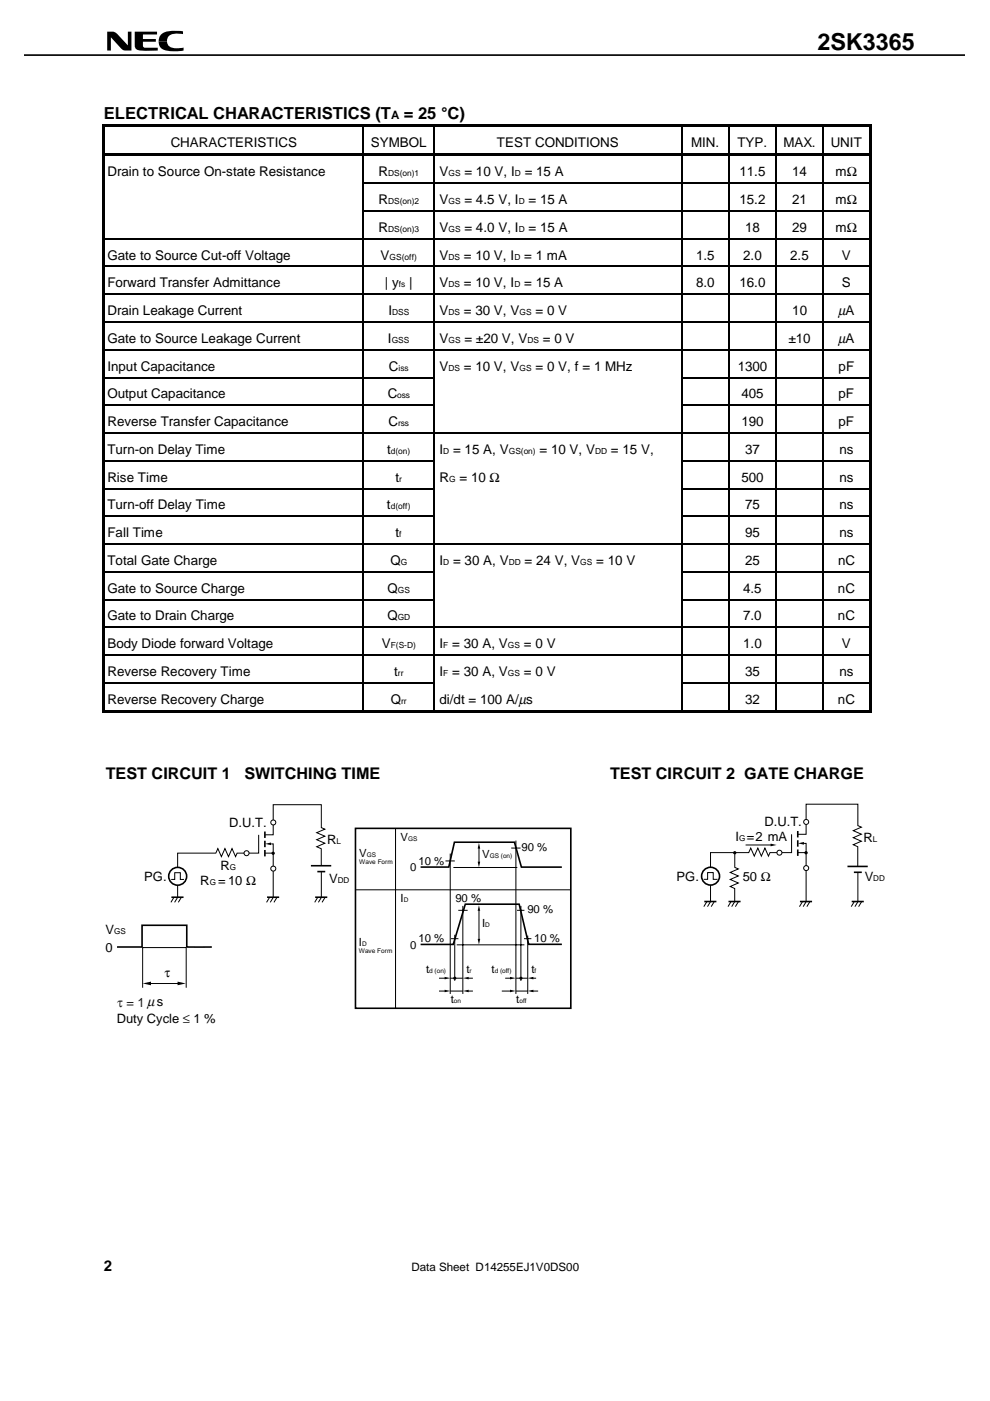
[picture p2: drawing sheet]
<svg xmlns="http://www.w3.org/2000/svg" width="210mm" height="297mm" viewBox="0 0 210 297" stroke-linecap="round" stroke-linejoin="round" font-family="sans-serif">
<g fill="#000">
<path d="M22.7 6.7a2.41 2.41 0 0 1 2.6 1l1.8 1.9v-2.9h.8v4a2.55 2.55 0 0 1-2.7-.9l-1.7-1.9v2.8h-.8zM28.6 6.7h4.7v.6h-3v1h2.7v.5h-2.7l.1 1.1a5 5 0 0 0 2.8 .2h.2v.6l-2.9 .1a1.89 1.89 0 0 1-1.9-.7zM34.1 7.4a6 6 0 0 1 4.7-.8v.6l-.9-.1a1.87 1.87 0 0 0-2.5 1.7h-1.8l.1-.6zM33.6 8.8h1.8a1.61 1.61 0 0 0 2 1.4l1.5-.1v.6a9.5 9.5 0 0 1-4.3-.2 1.67 1.67 0 0 1-1-1.7zM21.8 26.4h.5v.5h-.5zM21.8 26.9h.5v5.6h-.5zM21.8 32.5h.5v.6h-.5zM21.8 33.1h.5v5.6h-.5zM21.8 38.7h.5v.3h-.5zM22.3 26.4h54.6v.5h-54.6zM22.3 32.5h54.6v.5h-54.6zM76.9 26.9h.3z"/>
<path d="M76.9 26.4h.5v.5h-.5zM76.9 33l.3 .1zM76.9 32.5h.5v.5h-.5zM76.9 38.7h.3v.3h-.3zM77.4 26.4h14.5v.5h-14.5zM77.4 32.5h14.5v.5h-14.5zM91.9 26.9h.3zM91.9 26.4h.5v.5h-.5zM91.9 33l.3 .1zM91.9 32.5h.5v.5h-.5zM91.9 38.7h.3v.3h-.3zM92.4 26.4h52v.5h-52z"/>
<path d="M92.4 32.5h52v.5h-52zM144.4 26.9h.3zM144.4 26.4h.5v.5h-.5zM144.4 33l.3 .1zM144.4 32.5h.5v.5h-.5zM144.4 38.7h.3v.3h-.3zM144.9 26.4h9.5v.5h-9.5zM144.9 32.5h9.5v.5h-9.5zM154.4 26.9h.3zM154.4 26.4h.5v.5h-.5zM154.4 33l.3 .1zM154.4 32.5h.5v.5h-.5z"/>
<path d="M154.4 38.7h.3v.3h-.3zM154.9 26.4h9.5v.5h-9.5zM154.9 32.5h9.5v.5h-9.5zM164.4 26.9h.3zM164.4 26.4h.5v.5h-.5zM164.4 33l.3 .1zM164.4 32.5h.5v.5h-.5zM164.4 38.7h.3v.3h-.3zM164.9 26.4h9.5v.5h-9.5zM164.9 32.5h9.5v.5h-9.5zM174.4 26.9h.3zM174.4 26.4h.5v.5h-.5z"/>
<path d="M174.4 33l.3 .1zM174.4 32.5h.5v.5h-.5zM174.4 38.7h.3v.3h-.3zM174.9 26.4h9.4v.5h-9.4zM174.9 32.5h9.4v.5h-9.4zM184.3 26.4h.5v.5h-.5zM184.3 26.9h.5v5.6h-.5zM184.3 32.5h.5v.6h-.5zM184.3 33.1h.5v5.6h-.5zM184.3 38.7h.5v.3h-.5zM21.8 39h.5v5.6h-.5zM21.8 44.6h.5v.3h-.5z"/>
<path d="M21.8 44.9h.5v5.6h-.5zM21.8 50.5h.5v.2h-.5zM21.8 50.7h.5v5.7h-.5zM21.8 56.4h.5v.2h-.5zM76.9 44.6h.3v.3h-.3zM76.9 50.5h.3v.2h-.3zM76.9 56.4h.3v.2h-.3zM91.9 44.6h.3v.3h-.3zM91.9 50.5h.3v.2h-.3zM91.9 56.4h.3v.2h-.3zM144.4 44.6h.3v.3h-.3zM144.4 50.5h.3v.2h-.3z"/>
<path d="M144.4 56.4h.3v.2h-.3zM154.4 44.6h.3v.3h-.3zM154.4 50.5h.3v.2h-.3zM154.4 56.4h.3v.2h-.3zM164.4 44.6h.3v.3h-.3zM164.4 50.5h.3v.2h-.3zM164.4 56.4h.3v.2h-.3zM174.4 44.6h.3v.3h-.3zM174.4 50.5h.3v.2h-.3zM174.4 56.4h.3v.2h-.3zM184.3 39h.5v5.6h-.5zM184.3 44.6h.5v.3h-.5z"/>
<path d="M184.3 44.9h.5v5.6h-.5zM184.3 50.5h.5v.2h-.5zM184.3 50.7h.5v5.7h-.5zM184.3 56.4h.5v.2h-.5zM21.8 56.6h.5v5.7h-.5zM21.8 62.3h.5v.2h-.5zM21.8 62.5h.5v5.6h-.5zM21.8 68.1h.5v.3h-.5zM21.8 68.4h.5v5.6h-.5zM21.8 74h.5v.3h-.5zM21.8 74.3h.5v5.6h-.5zM76.9 62.3h.3v.2h-.3z"/>
<path d="M76.9 68.1h.3v.3h-.3zM76.9 74h.3v.3h-.3zM91.9 62.3h.3v.2h-.3zM91.9 68.1h.3v.3h-.3zM91.9 74h.3v.3h-.3zM144.4 62.3h.3v.2h-.3zM144.4 68.1h.3v.3h-.3zM144.4 74h.3v.3h-.3zM154.4 62.3h.3v.2h-.3zM154.4 68.1h.3v.3h-.3zM154.4 74h.3v.3h-.3zM164.4 62.3h.3v.2h-.3z"/>
<path d="M164.4 68.1h.3v.3h-.3zM164.4 74h.3v.3h-.3zM174.4 62.3h.3v.2h-.3zM174.4 68.1h.3v.3h-.3zM174.4 74h.3v.3h-.3zM184.3 56.6h.5v5.7h-.5zM184.3 62.3h.5v.2h-.5zM184.3 62.5h.5v5.6h-.5zM184.3 68.1h.5v.3h-.5zM184.3 68.4h.5v5.6h-.5zM184.3 74h.5v.3h-.5zM184.3 74.3h.5v5.6h-.5z"/>
<path d="M21.8 79.9h.5v.3h-.5zM21.8 80.2h.5v5.6h-.5zM21.8 85.8h.5v.2h-.5zM21.8 86h.5v5.7h-.5zM21.8 91.7h.5v.2h-.5zM21.8 91.9h.5v5.7h-.5zM21.8 97.6h.5v.2h-.5zM76.9 79.9h.3v.3h-.3zM76.9 85.8h.3v.2h-.3zM76.9 91.7h.3v.2h-.3zM76.9 97.6h.3v.2h-.3zM91.9 79.9h.3v.3h-.3z"/>
<path d="M91.9 85.8h.3v.2h-.3zM91.9 91.7h.3v.2h-.3zM91.9 97.6h.3v.2h-.3zM144.4 79.9h.3v.3h-.3zM144.4 85.8h.3v.2h-.3zM144.4 91.7h.3v.2h-.3zM144.4 97.6h.3v.2h-.3zM154.4 79.9h.3v.3h-.3zM154.4 85.8h.3v.2h-.3zM154.4 91.7h.3v.2h-.3zM154.4 97.6h.3v.2h-.3zM164.4 79.9h.3v.3h-.3z"/>
<path d="M164.4 85.8h.3v.2h-.3zM164.4 91.7h.3v.2h-.3zM164.4 97.6h.3v.2h-.3zM174.4 79.9h.3v.3h-.3zM174.4 85.8h.3v.2h-.3zM174.4 91.7h.3v.2h-.3zM174.4 97.6h.3v.2h-.3zM184.3 79.9h.5v.3h-.5zM184.3 80.2h.5v5.6h-.5zM184.3 85.8h.5v.2h-.5zM184.3 86h.5v5.7h-.5zM184.3 91.7h.5v.2h-.5z"/>
<path d="M184.3 91.9h.5v5.7h-.5zM184.3 97.6h.5v.2h-.5zM21.8 97.8h.5v5.6h-.5zM21.8 103.4h.5v.3h-.5zM21.8 103.7h.5v5.6h-.5zM21.8 109.3h.5v.3h-.5zM21.8 109.6h.5v5.6h-.5zM21.8 115.2h.5v.3h-.5zM76.9 103.4h.3v.3h-.3zM76.9 109.3h.3v.3h-.3zM76.9 115.2h.3v.3h-.3zM91.9 103.4h.3v.3h-.3z"/>
<path d="M91.9 109.3h.3v.3h-.3zM91.9 115.2h.3v.3h-.3zM144.4 103.4h.3v.3h-.3zM144.4 109.3h.3v.3h-.3zM144.4 115.2h.3v.3h-.3zM154.4 103.4h.3v.3h-.3zM154.4 109.3h.3v.3h-.3zM154.4 115.2h.3v.3h-.3zM164.4 103.4h.3v.3h-.3zM164.4 109.3h.3v.3h-.3zM164.4 115.2h.3v.3h-.3zM174.4 103.4h.3v.3h-.3z"/>
<path d="M174.4 109.3h.3v.3h-.3zM174.4 115.2h.3v.3h-.3zM184.3 97.8h.5v5.6h-.5zM184.3 103.4h.5v.3h-.5zM184.3 103.7h.5v5.6h-.5zM184.3 109.3h.5v.3h-.5zM184.3 109.6h.5v5.6h-.5zM184.3 115.2h.5v.3h-.5zM21.8 115.5h.5v5.6h-.5zM21.8 121.1h.5v.3h-.5zM21.8 121.4h.5v5.6h-.5zM21.8 127h.5v.2h-.5z"/>
<path d="M21.8 127.2h.5v5.7h-.5zM21.8 132.9h.5v.2h-.5zM21.8 133.1h.5v5.7h-.5zM21.8 138.8h.5v.2h-.5zM76.9 121.1h.3v.3h-.3zM76.9 127h.3v.2h-.3zM76.9 132.9h.3v.2h-.3zM76.9 138.8h.3v.2h-.3zM91.9 121.1h.3v.3h-.3zM91.9 127h.3v.2h-.3zM91.9 132.9h.3v.2h-.3zM91.9 138.8h.3v.2h-.3z"/>
<path d="M144.4 121.1h.3v.3h-.3zM144.4 127h.3v.2h-.3zM144.4 132.9h.3v.2h-.3zM144.4 138.8h.3v.2h-.3zM154.4 121.1h.3v.3h-.3zM154.4 127h.3v.2h-.3zM154.4 132.9h.3v.2h-.3zM154.4 138.8h.3v.2h-.3zM164.4 121.1h.3v.3h-.3zM164.4 127h.3v.2h-.3zM164.4 132.9h.3v.2h-.3zM164.4 138.8h.3v.2h-.3z"/>
<path d="M174.4 121.1h.3v.3h-.3zM174.4 127h.3v.2h-.3zM174.4 132.9h.3v.2h-.3zM174.4 138.8h.3v.2h-.3zM184.3 115.5h.5v5.6h-.5zM184.3 121.1h.5v.3h-.5zM184.3 121.4h.5v5.6h-.5zM184.3 127h.5v.2h-.5zM184.3 127.2h.5v5.7h-.5zM184.3 132.9h.5v.2h-.5zM184.3 133.1h.5v5.7h-.5zM184.3 138.8h.5v.2h-.5z"/>
<path d="M21.8 139h.5v5.6h-.5zM21.8 144.6h.5v.3h-.5zM21.8 144.9h.5v5.6h-.5zM21.8 150.5h.5v.5h-.5zM22.3 150.5h54.6v.5h-54.6zM76.9 144.6h.3v.3h-.3zM76.9 150.5h.5v.5h-.5zM77.4 150.5h14.5v.5h-14.5zM91.9 144.6h.3v.3h-.3zM91.9 150.5h.5v.5h-.5zM92.4 150.5h52v.5h-52zM144.4 144.6h.3v.3h-.3z"/>
<path d="M144.4 150.5h.5v.5h-.5zM144.9 150.5h9.5v.5h-9.5zM154.4 144.6h.3v.3h-.3zM154.4 150.5h.5v.5h-.5zM154.9 150.5h9.5v.5h-9.5zM164.4 144.6h.3v.3h-.3zM164.4 150.5h.5v.5h-.5zM164.9 150.5h9.5v.5h-9.5zM174.4 144.6h.3v.3h-.3zM174.4 150.5h.5v.5h-.5zM174.9 150.5h9.4v.5h-9.4zM184.3 139h.5v5.6h-.5z"/>
<path d="M184.3 144.6h.5v.3h-.5zM184.3 144.9h.5v5.6h-.5zM184.3 150.5h.5v.5h-.5z"/>
</g>
<path d="M5.2 11.7h199.4" fill="none" stroke="#000" stroke-width=".35"/>
<g fill="none" stroke="#000" stroke-width=".25">
<path d="M77 26.9v5.6M77 33.1v5.6M77 39v5.6M77.2 38.8h14.7M92 26.9v5.6M92 33.1v5.6M92 39v5.6M92.2 38.8h52.2M144.6 26.9v5.6M144.6 33.1v5.6M144.6 39v5.6M144.7 38.8h9.7"/>
<path d="M154.6 26.9v5.6M154.6 33.1v5.6M154.6 39v5.6M154.7 38.8h9.7M164.5 26.9v5.6M164.5 33.1v5.6M164.5 39v5.6M164.7 38.8h9.7M174.5 26.9v5.6M174.5 33.1v5.6M174.5 39v5.6M174.7 38.8h9.6"/>
<path d="M22.3 50.6h54.6M22.3 56.5h54.6M77 44.9v5.6M77 50.7v5.7M77 56.6v5.7M77.2 44.7h14.7M77.2 50.6h14.7M77.2 56.5h14.7M92 44.9v5.6M92 50.7v5.7M92 56.6v5.7M92.2 44.7h52.2"/>
<path d="M92.2 50.6h52.2M92.2 56.5h52.2M144.6 44.9v5.6M144.6 50.7v5.7M144.6 56.6v5.7M144.7 44.7h9.7M144.7 50.6h9.7M144.7 56.5h9.7M154.6 44.9v5.6M154.6 50.7v5.7M154.6 56.6v5.7M154.7 44.7h9.7"/>
<path d="M154.7 50.6h9.7M154.7 56.5h9.7M164.5 44.9v5.6M164.5 50.7v5.7M164.5 56.6v5.7M164.7 44.7h9.7M164.7 50.6h9.7M164.7 56.5h9.7M174.5 44.9v5.6M174.5 50.7v5.7M174.5 56.6v5.7M174.7 44.7h9.6"/>
<path d="M174.7 50.6h9.6M174.7 56.5h9.6M22.3 62.4h54.6M22.3 68.3h54.6M22.3 74.2h54.6M77 62.5v5.6M77 68.4v5.6M77 74.3v5.6M77.2 62.4h14.7M77.2 68.3h14.7M77.2 74.2h14.7M92 62.5v5.6"/>
<path d="M92 68.4v5.6M92 74.3v5.6M92.2 62.4h52.2M92.2 68.3h52.2M92.2 74.2h52.2M144.6 62.5v5.6M144.6 68.4v5.6M144.6 74.3v5.6M144.7 62.4h9.7M144.7 68.3h9.7M144.7 74.2h9.7M154.6 62.5v5.6"/>
<path d="M154.6 68.4v5.6M154.6 74.3v5.6M154.7 62.4h9.7M154.7 68.3h9.7M154.7 74.2h9.7M164.5 62.5v5.6M164.5 68.4v5.6M164.5 74.3v5.6M164.7 62.4h9.7M164.7 68.3h9.7M164.7 74.2h9.7M174.5 62.5v5.6"/>
<path d="M174.5 68.4v5.6M174.5 74.3v5.6M174.7 62.4h9.6M174.7 68.3h9.6M174.7 74.2h9.6M22.3 80h54.6M22.3 85.9h54.6M22.3 91.8h54.6M22.3 97.7h54.6M77 80.2v5.6M77 86v5.7M77 91.9v5.7"/>
<path d="M77 97.8v5.6M77.2 80h14.7M77.2 85.9h14.7M77.2 91.8h14.7M77.2 97.7h14.7M92 80.2v5.6M92 86v5.7M92 91.9v5.7M92 97.8v5.6M92.2 91.8h52.2M144.6 80.2v5.6M144.6 86v5.7"/>
<path d="M144.6 91.9v5.7M144.6 97.8v5.6M144.7 80h9.7M144.7 85.9h9.7M144.7 91.8h9.7M144.7 97.7h9.7M154.6 80.2v5.6M154.6 86v5.7M154.6 91.9v5.7M154.6 97.8v5.6M154.7 80h9.7M154.7 85.9h9.7"/>
<path d="M154.7 91.8h9.7M154.7 97.7h9.7M164.5 80.2v5.6M164.5 86v5.7M164.5 91.9v5.7M164.5 97.8v5.6M164.7 80h9.7M164.7 85.9h9.7M164.7 91.8h9.7M164.7 97.7h9.7M174.5 80.2v5.6M174.5 86v5.7"/>
<path d="M174.5 91.9v5.7M174.5 97.8v5.6M174.7 80h9.6M174.7 85.9h9.6M174.7 91.8h9.6M174.7 97.7h9.6M22.3 103.6h54.6M22.3 109.5h54.6M22.3 115.3h54.6M77 103.7v5.6M77 109.6v5.6M77 115.5v5.6"/>
<path d="M77.2 103.6h14.7M77.2 109.5h14.7M77.2 115.3h14.7M92 103.7v5.6M92 109.6v5.6M92 115.5v5.6M92.2 115.3h52.2M144.6 103.7v5.6M144.6 109.6v5.6M144.6 115.5v5.6M144.7 103.6h9.7M144.7 109.5h9.7"/>
<path d="M144.7 115.3h9.7M154.6 103.7v5.6M154.6 109.6v5.6M154.6 115.5v5.6M154.7 103.6h9.7M154.7 109.5h9.7M154.7 115.3h9.7M164.5 103.7v5.6M164.5 109.6v5.6M164.5 115.5v5.6M164.7 103.6h9.7M164.7 109.5h9.7"/>
<path d="M164.7 115.3h9.7M174.5 103.7v5.6M174.5 109.6v5.6M174.5 115.5v5.6M174.7 103.6h9.6M174.7 109.5h9.6M174.7 115.3h9.6M22.3 121.2h54.6M22.3 127.1h54.6M22.3 133h54.6M22.3 138.9h54.6M77 121.4v5.6"/>
<path d="M77 127.2v5.7M77 133.1v5.7M77 139v5.6M77.2 121.2h14.7M77.2 127.1h14.7M77.2 133h14.7M77.2 138.9h14.7M92 121.4v5.6M92 127.2v5.7M92 133.1v5.7M92 139v5.6M92.2 133h52.2"/>
<path d="M92.2 138.9h52.2M144.6 121.4v5.6M144.6 127.2v5.7M144.6 133.1v5.7M144.6 139v5.6M144.7 121.2h9.7M144.7 127.1h9.7M144.7 133h9.7M144.7 138.9h9.7M154.6 121.4v5.6M154.6 127.2v5.7M154.6 133.1v5.7"/>
<path d="M154.6 139v5.6M154.7 121.2h9.7M154.7 127.1h9.7M154.7 133h9.7M154.7 138.9h9.7M164.5 121.4v5.6M164.5 127.2v5.7M164.5 133.1v5.7M164.5 139v5.6M164.7 121.2h9.7M164.7 127.1h9.7M164.7 133h9.7"/>
<path d="M164.7 138.9h9.7M174.5 121.4v5.6M174.5 127.2v5.7M174.5 133.1v5.7M174.5 139v5.6M174.7 121.2h9.6M174.7 127.1h9.6M174.7 133h9.6M174.7 138.9h9.6M22.3 144.8h54.6M77 144.9v5.6M77.2 144.8h14.7"/>
<path d="M92 144.9v5.6M144.6 144.9v5.6M144.7 144.8h9.7M154.6 144.9v5.6M154.7 144.8h9.7M164.5 144.9v5.6M164.7 144.8h9.7M174.5 144.9v5.6M174.7 144.8h9.6"/>
</g>
<path d="M56.2 176.3v1.4M56.2 178.3v1.3M36.3 190.2h2.6M56.2 180.2v1.4M65.9 183.6h4.3M67.3 184.8h1.7" fill="none" stroke="#000" stroke-width=".34"/>
<path d="M54.8 177v3.9h-4.5l-.4 .7-.7-1.7-.8 1.7-.7-1.7-.8 1.7-.7-1.7-.4 1h-8.1v9.3l-.7 1.1M57.5 178.9h.4v11.3M36.9 190.2l-.7 1.1M38.5 190.2l-.7 1.1M56.2 180.9h1.7M68.1 184.8v5.4" fill="none" stroke="#000" stroke-width=".21"/>
<circle cx="37.7" cy="185.8" r="1.9" fill="#fff" stroke="#000" stroke-width=".34"/>
<path d="M36.3 186.5h.7v-1.5h1.2v1.5h.8" fill="none" stroke="#000" stroke-width=".21"/>
<circle cx="57.9" cy="184.2" r=".53" fill="#fff" stroke="#000" stroke-width=".21"/>
<path d="M56.6 190.2h2.6M66.8 190.2h2.6" fill="none" stroke="#000" stroke-width=".34"/>
<path d="M57.2 190.2l-.7 1.1M58 190.2l-.7 1.1M58.7 190.2l-.6 1.1M67.4 190.2l-.7 1.1M68.2 190.2l-.7 1.1M68.9 190.2l-.6 1.1" fill="none" stroke="#000" stroke-width=".21"/>
<path d="M56.2 178.9l1.3-.3v.6z" fill="#000"/>
<circle cx="52.3" cy="180.9" r=".53" fill="#fff" stroke="#000" stroke-width=".21"/>
<circle cx="57.9" cy="180.9" r=".35" fill="#000"/>
<path d="M56.2 177h1.7v-6.4h10.2v4.9l.8 .3-1.7 .7 1.7 .8-1.7 .7 1.7 .8-1.7 .7 .9 .4v3.6" fill="none" stroke="#000" stroke-width=".21"/>
<circle cx="57.9" cy="174.4" r=".53" fill="#fff" stroke="#000" stroke-width=".21"/>
<path d="M75.4 175.6h45.6v38.2h-45.6zM169.1 176.2v1.4M169.1 178.1v1.4M89.2 183.8h6l1.1-5.2h12.8l1.5 5.2h8.5M149.3 191.1h2.6M169.1 180.1v1.4M179.7 183.7h4.3M181 184.9h1.7M119.1 200.2h-7l-2-8.5h-11.4l-2.6 8.5h-6.9" fill="none" stroke="#000" stroke-width=".34"/>
<g fill="none" stroke="#000" stroke-width=".21">
<path d="M83.9 175.6v38.2M101.6 179.7v3.2M108.4 179.8h2M109.4 178.2v32.5M167.8 176.9v3.9h-4.5l-.4 .7-.7-1.7-.8 1.7-.7-1.7-.8 1.7-.7-1.7-.5 1h-8.1v10.3l-.6 1.1M170.3 178.8h.6v12.3M75.5 188.7h45.5M94.5 182.5h1.9M95.5 181v29.7M95.6 199h1.6M96.1 183.9h13.6M96.4 198.2v9.8"/>
<path d="M97.2 193h1.9M98.1 192.1v18.6M101.6 193v6.3M109.6 193h1.6M110.4 192.1v15.9M111.1 199h1.6M111.9 198.4v12.3M149.9 191.1l-.7 1.1M151.4 191.1l-.6 1.1M155.8 180.8v3.1l.7 .3-1.7 .8 1.7 .7-1.7 .8 1.7 .7-1.7 .8 1 .4v2.7M169.1 180.8h1.8M181.9 185v6.1"/>
<path d="M93.1 207.4h1.3M93.1 210.1h1.4M95.4 207.4h2.7M95.4 210.1h2.8M96.8 200.3h14.4M99.1 210.1h1.2M99.2 207.4h1.1M106.4 210.1h2M107.1 207.4h1.4M109.4 207.4h2.5M109.4 210.1h2.5M112.7 210.1h1.4"/>
<path d="M112.8 207.4h.9"/>
</g>
<g fill="#000">
<path d="M101.5 178.7l.3 1.2h-.5zM169.2 178.8l1.3-.3v.6zM101.3 182.7h.5l-.3 1.2zM101.5 191.9l.3 1.2h-.5zM94.3 207.1l1.2 .3-1.2 .2zM94.3 209.8l1.2 .3-1.2 .3zM98.2 207.4l1.2-.3v.5zM98.2 210.1l1.2-.3v.6zM101.3 199.1h.5l-.3 1.2zM108.1 209.8l1.2 .3-1.2 .3zM108.1 207.1l1.2 .3-1.2 .2zM111.9 210.1l1.2-.3v.6z"/>
<path d="M111.9 207.4l1.2-.3v.5z"/>
<circle cx="96.4" cy="207.4" r=".33"/>
<circle cx="110.5" cy="207.4" r=".33"/>
</g>
<circle cx="150.7" cy="185.8" r="1.9" fill="#fff" stroke="#000" stroke-width=".34"/>
<path d="M149.2 186.4h.8v-1.4h1.2v1.4h.9" fill="none" stroke="#000" stroke-width=".21"/>
<circle cx="170.9" cy="184" r=".53" fill="#fff" stroke="#000" stroke-width=".21"/>
<path d="M154.5 191.1h2.5M169.6 191.1h2.6M180.6 191.1h2.5" fill="none" stroke="#000" stroke-width=".34"/>
<path d="M155 191.1l-.6 1.1M155.8 191.1l-.7 1.1M156.6 191.1l-.7 1.1M170.2 191.1l-.7 1.1M170.9 191.1l-.6 1.1M171.7 191.1l-.6 1.1M181.1 191.1l-.6 1.1M181.9 191.1l-.6 1.1M182.7 191.1l-.7 1.1" fill="none" stroke="#000" stroke-width=".21"/>
<circle cx="155.8" cy="180.8" r=".35" fill="#000"/>
<circle cx="165.3" cy="180.8" r=".53" fill="#fff" stroke="#000" stroke-width=".21"/>
<g fill="#000">
<path d="M163.4 178.9l1.3 .3-1.3 .2z"/>
<circle cx="170.9" cy="180.8" r=".35"/>
</g>
<path d="M158.1 179.2h5.5M169.1 176.9h1.8v-6.4h11v4.5l.7 .4-1.7 .7 1.7 .8-1.7 .7 1.7 .8-1.7 .7 1 .4v4.2" fill="none" stroke="#000" stroke-width=".21"/>
<circle cx="170.9" cy="174.3" r=".53" fill="#fff" stroke="#000" stroke-width=".21"/>
<path d="M24.8 200.8h5.3v-4.6h9.5v4.6h5.3" fill="none" stroke="#000" stroke-width=".34"/>
<path d="M31.8 208.5h6M39.5 200.9h-9.3v8.5M39.5 200.9v8.5" fill="none" stroke="#000" stroke-width=".21"/>
<path d="M30.3 208.5l1.7-.4v.8zM37.6 208.1l1.8 .4-1.8 .4z" fill="#000"/>
<text font-size="5" x="173.3" y="10.6">2SK3365</text>
<g font-size="3.5">
<text x="22" y="25.2">ELECTRICAL CHARACTERISTICS (T</text>
<text x="85.6" y="25.2">= 25 °C)</text>
</g>
<g font-size="3.4">
<text x="22.4" y="165.3">TEST CIRCUIT 1</text>
<text x="51.8" y="165.3">SWITCHING TIME</text>
<text x="129.3" y="165.1">TEST CIRCUIT 2 GATE CHARGE</text>
</g>
<text font-size="3.2" x="22" y="269.4">2</text>
<g font-size="2.9">
<text x="177.7" y="66.8">µA</text>
<text x="177.7" y="72.7">µA</text>
</g>
<g font-size="2.8">
<text x="36.2" y="31.2">CHARACTERISTICS</text>
<text x="78.7" y="31.2">SYMBOL</text>
<text x="105.4" y="31.2">TEST CONDITIONS</text>
<text x="146.5" y="31.2">MIN.</text>
<text x="156.4" y="31.2">TYP.</text>
<text x="166.1" y="31.2">MAX.</text>
<text x="176.1" y="31.2">UNIT</text>
<text x="22.8" y="37.4">Drain to Source On-state Resistance</text>
<text x="80.3" y="37.4">R</text>
<text x="93.2" y="37.4">V</text>
<text x="98.5" y="37.4">= 10 V, I</text>
<text x="111.3" y="37.4">= 15 A</text>
<text x="156.8" y="37.4">11.5</text>
<text x="168" y="37.4">14</text>
<text x="177.1" y="37.4">mΩ</text>
<text x="80.3" y="43.3">R</text>
<text x="93.2" y="43.3">V</text>
<text x="98.5" y="43.3">= 4.5 V, I</text>
<text x="112.1" y="43.3">= 15 A</text>
<text x="156.8" y="43.3">15.2</text>
<text x="168" y="43.3">21</text>
<text x="177.1" y="43.3">mΩ</text>
<text x="80.3" y="49.2">R</text>
<text x="93.2" y="49.2">V</text>
<text x="98.5" y="49.2">= 4.0 V, I</text>
<text x="112.1" y="49.2">= 15 A</text>
<text x="158" y="49.2">18</text>
<text x="168" y="49.2">29</text>
<text x="177.1" y="49.2">mΩ</text>
<text x="22.8" y="55.1">Gate to Source Cut-off Voltage</text>
<text x="80.7" y="55.1">V</text>
<text x="93.2" y="55.1">V</text>
<text x="98.3" y="55.1">= 10 V, I</text>
<text x="111.1" y="55.1">= 1 mA</text>
<text x="147.6" y="55.1">1.5</text>
<text x="157.6" y="55.1">2.0</text>
<text x="167.6" y="55.1">2.5</text>
<text x="178.5" y="55.1">V</text>
<text x="22.8" y="60.9">Forward Transfer Admittance</text>
<text x="81.6" y="60.9">| y</text>
<text x="86.7" y="60.9">|</text>
<text x="93.2" y="60.9">V</text>
<text x="98.3" y="60.9">= 10 V, I</text>
<text x="111.1" y="60.9">= 15 A</text>
<text x="147.6" y="60.9">8.0</text>
<text x="156.8" y="60.9">16.0</text>
<text x="178.5" y="60.9">S</text>
<text x="22.8" y="66.8">Drain Leakage Current</text>
<text x="82.3" y="66.8">I</text>
<text x="93.2" y="66.8">V</text>
<text x="98.3" y="66.8">= 30 V, V</text>
<text x="113.5" y="66.8">= 0 V</text>
<text x="168" y="66.8">10</text>
<text x="22.8" y="72.7">Gate to Source Leakage Current</text>
<text x="82.3" y="72.7">I</text>
<text x="93.2" y="72.7">V</text>
<text x="98.5" y="72.7">= ±20 V, V</text>
<text x="115.1" y="72.7">= 0 V</text>
<text x="167.2" y="72.7">±10</text>
<text x="22.8" y="78.6">Input Capacitance</text>
<text x="82.5" y="78.6">C</text>
<text x="93.2" y="78.6">V</text>
<text x="98.3" y="78.6">= 10 V, V</text>
<text x="113.5" y="78.6">= 0 V, f = 1 MHz</text>
<text x="156.4" y="78.6">1300</text>
<text x="177.8" y="78.6">pF</text>
<text x="22.8" y="84.5">Output Capacitance</text>
<text x="82.2" y="84.5">C</text>
<text x="157.2" y="84.5">405</text>
<text x="177.8" y="84.5">pF</text>
<text x="22.8" y="90.4">Reverse Transfer Capacitance</text>
<text x="82.4" y="90.4">C</text>
<text x="157.2" y="90.4">190</text>
<text x="177.8" y="90.4">pF</text>
<text x="22.8" y="96.2">Turn-on Delay Time</text>
<text x="82.1" y="96.2">t</text>
<text x="93.2" y="96.2">I</text>
<text x="96.1" y="96.2">= 15 A, V</text>
<text x="114.4" y="96.2">= 10 V, V</text>
<text x="129.5" y="96.2">= 15 V,</text>
<text x="158" y="96.2">37</text>
<text x="178" y="96.2">ns</text>
<text x="22.8" y="102.1">Rise Time</text>
<text x="83.9" y="102.1">t</text>
<text x="93.2" y="102.1">R</text>
<text x="97.4" y="102.1">= 10 Ω</text>
<text x="157.2" y="102.1">500</text>
<text x="178" y="102.1">ns</text>
<text x="22.8" y="108">Turn-off Delay Time</text>
<text x="22.8" y="113.9">Fall Time</text>
<text x="82" y="108">t</text>
<text x="83.9" y="113.9">t</text>
<text x="158" y="108">75</text>
<text x="158" y="113.9">95</text>
<text x="178" y="108">ns</text>
<text x="178" y="113.9">ns</text>
<text x="22.8" y="119.8">Total Gate Charge</text>
<text x="82.8" y="119.8">Q</text>
<text x="93.2" y="119.8">I</text>
<text x="96.1" y="119.8">= 30 A, V</text>
<text x="111.2" y="119.8">= 24 V, V</text>
<text x="126.4" y="119.8">= 10 V</text>
<text x="158" y="119.8">25</text>
<text x="177.7" y="119.8">nC</text>
<text x="22.8" y="125.7">Gate to Source Charge</text>
<text x="82.2" y="125.7">Q</text>
<text x="157.6" y="125.7">4.5</text>
<text x="177.7" y="125.7">nC</text>
<text x="22.8" y="131.6">Gate to Drain Charge</text>
<text x="82.1" y="131.6">Q</text>
<text x="157.6" y="131.6">7.0</text>
<text x="177.7" y="131.6">nC</text>
<text x="22.8" y="137.4">Body Diode forward Voltage</text>
<text x="80.9" y="137.4">V</text>
<text x="93.2" y="137.4">I = 30 A, V</text>
<text x="111.1" y="137.4">= 0 V</text>
<text x="157.6" y="137.4">1.0</text>
<text x="178.5" y="137.4">V</text>
<text x="22.8" y="143.3">Reverse Recovery Time</text>
<text x="83.6" y="143.3">t</text>
<text x="93.2" y="143.3">I = 30 A, V</text>
<text x="111.1" y="143.3">= 0 V</text>
<text x="158" y="143.3">35</text>
<text x="178" y="143.3">ns</text>
<text x="22.8" y="149.2">Reverse Recovery Charge</text>
<text x="82.8" y="149.2">Q</text>
<text x="93.2" y="149.2">di/dt = 100 A/µs</text>
<text x="158" y="149.2">32</text>
<text x="177.7" y="149.2">nC</text>
</g>
<g font-size="2.7">
<text x="48.6" y="175.3">D.U.T.</text>
<text x="69.3" y="178.9">R</text>
<text x="155.9" y="178.3">I =2 mA</text>
<text x="162.1" y="175.1">D.U.T.</text>
<text x="183.1" y="178.5">R</text>
<text x="46.7" y="184.5">R</text>
<text x="30.6" y="186.8">PG.</text>
<text x="42.5" y="187.6">R = 10 Ω</text>
<text x="69.8" y="187.3">V</text>
<text x="143.5" y="186.7">PG.</text>
<text x="157.5" y="186.7">50 Ω</text>
<text x="183.3" y="186.8">V</text>
<text x="22.3" y="201.8">0</text>
<text x="22.4" y="198">V</text>
<text x="34.9" y="207.1">τ</text>
<text x="24.7" y="216.9">Duty Cycle ≤ 1 %</text>
</g>
<text font-size="2.7" fill="#231f20" x="24.8" y="213.4">τ = 1 µ s</text>
<g font-size="2.5">
<text x="82.9" y="25.3">A</text>
<text x="87.2" y="269.6">Data Sheet D14255EJ1V0DS00</text>
</g>
<g font-size="2.4">
<text x="84.9" y="178.3">V</text>
<text x="76.2" y="181.7">V</text>
<text x="87" y="184.7">0</text>
<text x="88.7" y="183.3">10 %</text>
<text x="102.2" y="181.8">V</text>
<text x="110.6" y="180.5">90 %</text>
<text x="84.9" y="191.3">I</text>
<text x="96.5" y="191.2">90 %</text>
<text x="102.2" y="196.5">I</text>
<text x="111.8" y="193.6">90 %</text>
<text x="76.1" y="200.6">I</text>
<text x="87" y="201.1">0</text>
<text x="88.7" y="199.6">10 %</text>
<text x="113.2" y="199.6">10 %</text>
<text x="90.3" y="206.3">t</text>
<text x="98.9" y="206.3">t</text>
<text x="104.2" y="206.3">t</text>
<text x="112.7" y="206.3">t</text>
<text x="95.6" y="212.6">t</text>
<text x="109.5" y="212.6">t</text>
</g>
<g font-size="1.8">
<text x="82.3" y="37.4">DS(on)1</text>
<text x="95.1" y="37.4">GS</text>
<text x="109.2" y="37.4">D</text>
<text x="82.3" y="43.3">DS(on)2</text>
<text x="95.1" y="43.3">GS</text>
<text x="110" y="43.3">D</text>
<text x="82.3" y="49.2">DS(on)3</text>
<text x="95.1" y="49.2">GS</text>
<text x="110" y="49.2">D</text>
<text x="82.6" y="55">GS(off)</text>
<text x="95.1" y="55">DS</text>
<text x="109.1" y="55">D</text>
<text x="84.5" y="60.9">fs</text>
<text x="95.1" y="60.9">DS</text>
<text x="109.1" y="60.9">D</text>
<text x="83.1" y="66.8">DSS</text>
<text x="95.1" y="66.8">DS</text>
<text x="110.2" y="66.8">GS</text>
<text x="83.1" y="72.7">GSS</text>
<text x="95.1" y="72.7">GS</text>
<text x="111.8" y="72.7">DS</text>
<text x="84.5" y="78.6">iss</text>
<text x="95.1" y="78.6">DS</text>
<text x="110.2" y="78.6">GS</text>
<text x="84.2" y="84.5">oss</text>
<text x="84.4" y="90.3">rss</text>
<text x="82.9" y="96.2">d(on)</text>
<text x="94" y="96.2">D</text>
<text x="107.9" y="96.2">GS(on)</text>
<text x="126.2" y="96.2">DD</text>
<text x="84.7" y="102.1">r</text>
<text x="95.2" y="102.1">G</text>
<text x="82.8" y="108">d(off)</text>
<text x="84.7" y="113.9">f</text>
<text x="85" y="119.8">G</text>
<text x="94" y="119.8">D</text>
<text x="107.9" y="119.8">DD</text>
<text x="123" y="119.8">GS</text>
<text x="84.4" y="125.7">GS</text>
<text x="84.3" y="131.5">GD</text>
<text x="82.8" y="137.4">F(S-D)</text>
<text x="94" y="137.4">F</text>
<text x="107.7" y="137.4">GS</text>
<text x="84.4" y="143.3">rr</text>
<text x="94" y="143.3">F</text>
<text x="107.7" y="143.3">GS</text>
<text x="85" y="149.2">rr</text>
</g>
<g font-size="1.7">
<text x="71.3" y="178.9">L</text>
<text x="156.7" y="178.3">G</text>
<text x="185.1" y="178.5">L</text>
<text x="48.7" y="184.5">G</text>
<text x="44.5" y="187.6">G</text>
<text x="71.6" y="187.3">DD</text>
<text x="185.2" y="186.8">DD</text>
<text x="24.2" y="198">GS</text>
</g>
<g font-size="1.4">
<text x="86.5" y="178.3">GS</text>
<text x="76.2" y="183.2">Wave Form</text>
<text x="77.8" y="181.7">GS</text>
<text x="103.8" y="181.8">GS (on)</text>
<text x="85.6" y="191.3">D</text>
<text x="102.9" y="196.5">D</text>
<text x="76.1" y="202.1">Wave Form</text>
<text x="76.8" y="200.6">D</text>
<text x="91" y="206.3">d (on)</text>
<text x="99.6" y="206.3">r</text>
<text x="104.9" y="206.3">d (off)</text>
<text x="113.3" y="206.3">f</text>
<text x="96.2" y="212.6">on</text>
<text x="110.1" y="212.6">off</text>
</g>
</svg>
